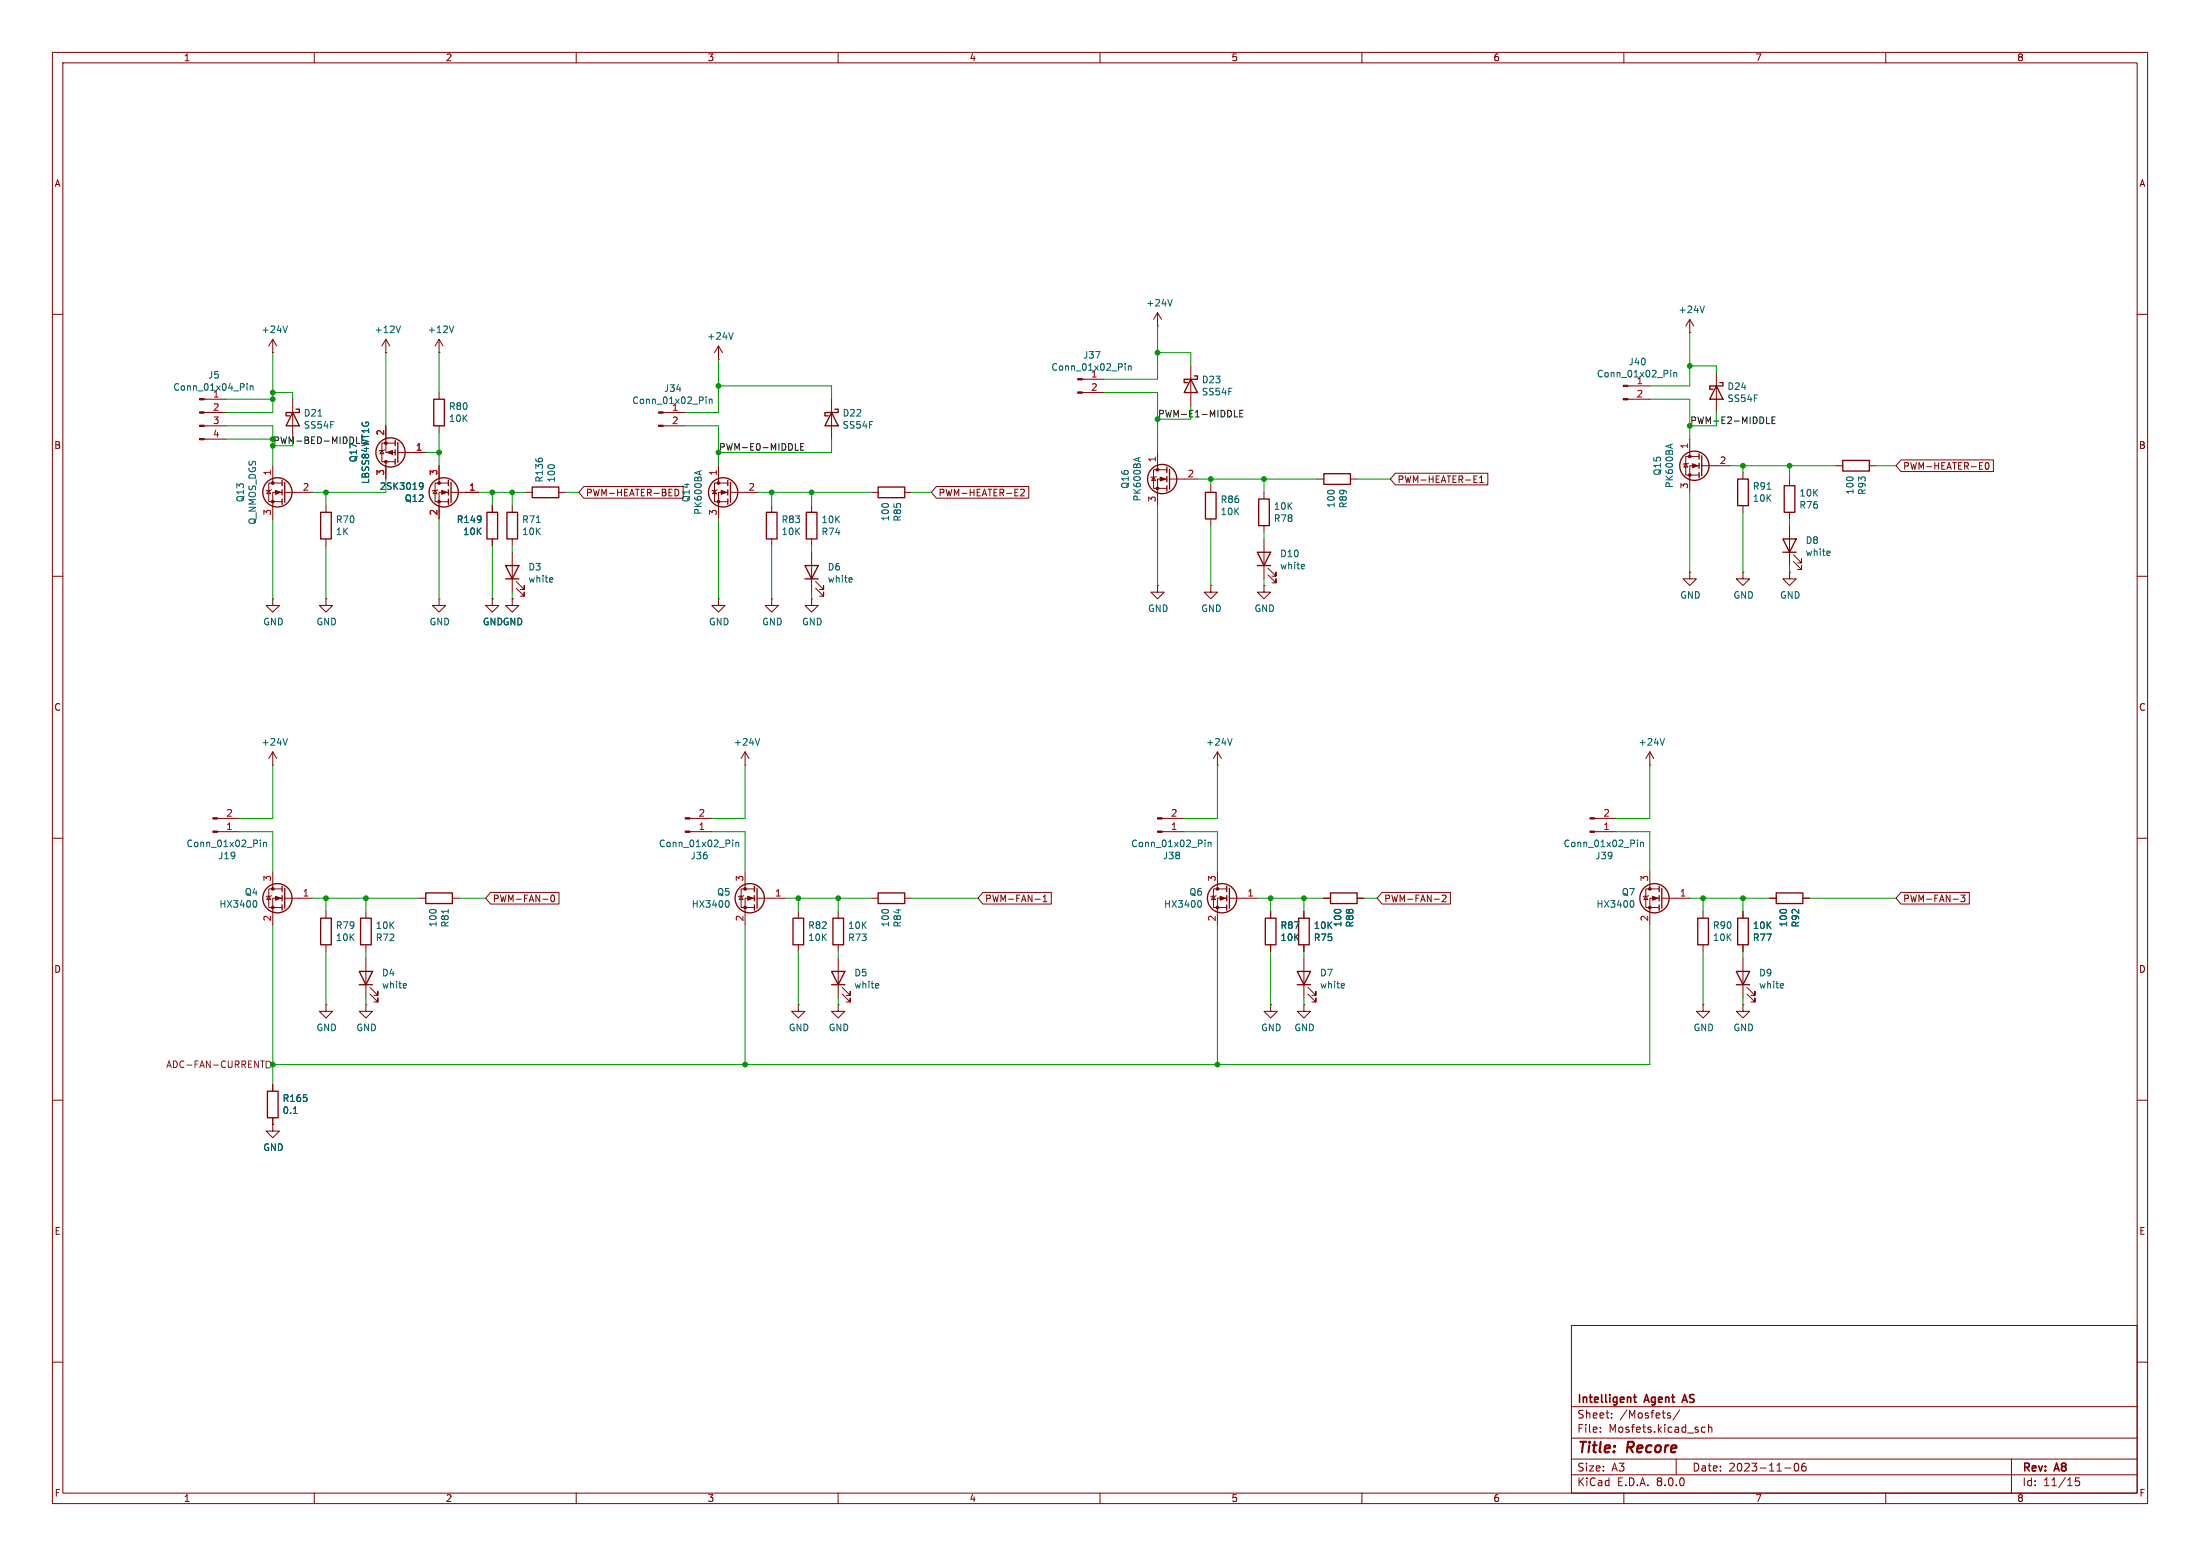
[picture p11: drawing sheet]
<svg xmlns="http://www.w3.org/2000/svg" width="420mm" height="297mm" viewBox="0 0 420 297" stroke-linecap="round" stroke-linejoin="round" font-family="sans-serif">
<g fill="none" stroke="#840000" stroke-width=".19">
<path d="M10 10h400v277h-400zM12 12h396v273h-396zM60 10v2M110 10v2M160 10v2M210 10v2M260 10v2M310 10v2M360 10v2M10 60h2M221 59.7l-.8 1.3M221 59.7v2.5"/>
<path d="M221 59.7l.7 1.3M408 60h2M39 78.7h4.2M39 76.2h4.2M52.1 67.3h.1M52.1 64.8v2.5M52.1 64.8l-.8 1.2M52.1 64.8l.7 1.2M55.9 76.2v7.6M73.7 67.3h.1M73.7 64.8l-.8 1.2M73.7 64.8v2.5"/>
<path d="M73.7 64.8l.7 1.2M83.8 67.3h.1M83.8 64.8v2.5M83.8 74.9v1.3M83.8 64.8l-.7 1.2M83.8 64.8l.8 1.2M126.6 78.7h4.2M137.2 68.6h.1M137.2 66l-.8 1.3M137.2 66v2.6M137.2 66l.7 1.3M158.7 76.2v7.6"/>
<path d="M206.6 74.9h4.2M206.6 72.4h4.2M221 62.2h.1M227.3 69.9v7.6M310.7 76.2h4.3M310.7 73.7h4.3M322.6 63.5h.1M322.6 61v2.5M322.6 61l-.8 1.2M322.6 61l.7 1.2M327.7 71.1v7.6M39 83.8h4.2"/>
<path d="M39 81.3h4.2M51.3 93.6l.4 .6h-.8zM51.8 93.5l-1 .2M52.1 88.9v3.3M53.8 94h-1.7v5.1M53.8 92.2h-2.5v3.6h2.5M54.4 94h5.3M62.2 96.5v1.3M72.9 86l.4 .6h-.8zM73.4 85.9l-1 .2M73.7 81.3v5.1h1.7M73.7 88.1v3.3"/>
<path d="M75.4 84.6h-2.5v3.5h2.5M75.9 86.4h5.4M83.1 93.6l.3 .6h-.7zM83.6 93.5l-1.1 .2M83.8 81.3v1.3M83.8 88.9v3.3M85.6 94h-1.8v5.1M85.6 92.2h-2.5v3.6h2.5M86.1 94h5.3M94 96.5v1.3M97.8 96.5v1.3M100.3 94h1.3"/>
<path d="M106.7 94h1.2M111.4 92.9h19v2.2h-19l-.9-1.1zM126.6 81.3h4.2M128.9 93.4a.64 .64 0 0 1 .7 .6 .64 .64 0 0 1-.7 .7zM136.4 93.6l.4 .6h-.8zM136.9 93.5l-1 .2M137.2 88.9v3.3M138.9 94h-1.7v5.1M138.9 92.2h-2.5v3.6h2.5M139.4 94h5.4M147.3 96.5v1.3M154.9 96.5v1.3"/>
<path d="M166.4 94h1.2M172.7 94h1.3M178.8 92.9h17.6v2.2h-17.6l-1-1.1zM194.8 93.5l.5-.1 .3 .3-.8 1h.8M220.2 91.1l.4 .6h-.8zM220.7 90.9l-1 .3M221 86.4v3.3M222.8 91.4h-1.8v5.1M222.8 89.7h-2.6v3.5h2.6M223.3 91.4h5.3M231.1 92.7v1.3M231.1 99.1v1.2"/>
<path d="M241.3 94v1.3M251.5 91.4h1.2M257.8 91.4h1.3M266.4 90.3h17.6v2.3h-17.6l-1-1.2zM281.4 92.1h.6M281.4 90.8h.6M282.5 92.1h.7M282.5 91.2l.3-.4v1.3M321.8 88.5l.4 .7h-.8zM322.3 88.4l-1 .2M322.6 83.8v3.3M324.4 88.9h-1.8v5.1"/>
<path d="M324.4 87.1h-2.6v3.6h2.6M324.9 88.9h5.3M332.7 90.2v1.2M332.7 96.5v1.3M341.6 91.4v1.3M341.6 97.8v1.3M350.5 88.9h1.3M356.9 88.9h1.2M362.9 87.8h17.7v2.2h-17.7l-1-1.1zM379.2 88.4l.1-.1a.68 .68 0 0 1 .4 .6 .68 .68 0 0 1-.4 .7 .85 .85 0 0 1-.1-1.2zM10 110h2M52.1 114.3v1.3h1.2l-1.2 1.2-1.3-1.2h1.3"/>
<path d="M52.1 114.3h.1M62.2 114.3v1.3h1.3l-1.3 1.2-1.2-1.2h1.2M62.2 114.3h.1M62.2 102.9v1.2M83.8 114.3v1.3h1.3l-1.3 1.2-1.3-1.2h1.3M83.8 114.3h.1M94 114.3v1.3h1.2l-1.2 1.2-1.3-1.2h1.3M94 114.3h.1M94 102.9v1.2M97.8 114.3v1.3h1.3l-1.3 1.2-1.3-1.2h1.3M97.8 114.3h.1M97.8 102.9v1.2"/>
<path d="M97.8 105.4v7.6M98.6 112.3l1.5 1.5v-.8v.8h-.8M98.6 111l1.5 1.5v-.7v.7h-.8M137.2 114.3v1.3h1.2l-1.2 1.2-1.3-1.2h1.3M137.2 114.3h.1M147.3 114.3v1.3h1.3l-1.3 1.2-1.3-1.2h1.3M147.3 114.3h.1M147.3 102.9v1.2M154.9 114.3v1.3h1.3l-1.3 1.2-1.2-1.2h1.2M154.9 114.3h.1M154.9 102.9v1.2M154.9 105.4v7.6"/>
<path d="M155.7 112.3l1.5 1.5v-.8v.8h-.7M155.7 111l1.5 1.5v-.7v.7h-.7M221 111.8v1.2h1.2l-1.2 1.3-1.3-1.3h1.3M221 111.8h.1M231.1 111.8v1.2h1.3l-1.3 1.3-1.2-1.3h1.2M231.1 111.8h.1M241.3 111.8v1.2h1.3l-1.3 1.3-1.3-1.3h1.3M241.3 111.8h.1M241.3 100.3v1.3M241.3 102.9v7.6M242.1 109.7l1.5 1.6v-.8v.8h-.8M242.1 108.5l1.5 1.5v-.8v.8h-.8"/>
<path d="M322.6 109.2v1.3h1.2l-1.2 1.3-1.3-1.3h1.3M322.6 109.2h.1M332.7 109.2v1.3h1.3l-1.3 1.3-1.2-1.3h1.2M332.7 109.2h.1M341.6 109.2v1.3h1.3l-1.3 1.3-1.2-1.3h1.2M341.6 109.2h.1M341.6 100.3v7.7M342.4 107.2l1.5 1.5v-.7v.7h-.7M342.4 105.9l1.5 1.5v-.7v.7h-.7M408 110h2M10 160h2M41.5 156.2h4.2"/>
<path d="M41.5 158.8h4.2M52.1 146.1h.1M52.1 143.5v2.6M52.1 143.5l-.8 1.3M52.1 143.5l.7 1.3M131.7 156.2h4.2M131.7 158.8h4.2M142.2 146.1h.1M142.2 143.5v2.6M142.2 143.5l-.7 1.3M142.2 143.5l.8 1.3M221.8 156.2h4.3"/>
<path d="M221.8 158.8h4.3M232.4 146.1h.1M232.4 143.5l-.8 1.3M232.4 143.5v2.6M232.4 143.5l.8 1.3M304.4 156.2h4.2M304.4 158.8h4.2M315 146.1h.1M315 143.5v2.6M315 143.5l-.8 1.3M315 143.5l.7 1.3M408 160h2"/>
<path d="M51.3 171.1l.4 .6h-.8zM51.8 170.9l-1 .3M52.1 166.4v3.3M53.8 171.5h-1.7v5M53.8 169.7h-2.5v3.5h2.5M54.4 171.5h5.3M62.2 174v1.3M69.8 174v1.3M80 171.5h1.3M86.4 171.5h1.2M93.7 170.3h13v2.3h-13l-1-1.1zM103.6 171.6h1"/>
<path d="M105.3 171l.1-.1a.68 .68 0 0 1 .5 .6 .68 .68 0 0 1-.5 .6l-.3-.5zM141.5 171.1l.4 .6h-.8zM142 170.9l-1 .3M142.2 166.4v3.3M144 171.5h-1.8v5M144 169.7h-2.5v3.5h2.5M144.5 171.5h5.4M152.4 174v1.3M160 174v1.3M166.4 171.5h1.2M172.7 171.5h1.3M187.6 170.3h13.1v2.3h-13.1l-.9-1.1z"/>
<path d="M197.6 171.6h1M199.1 172.1h.8M199.1 171.2l.4-.3v1.2M231.6 171.1l.4 .6h-.7zM232.2 170.9l-1.1 .3M232.4 166.4v3.3M234.2 171.5h-1.8v5M234.2 169.7h-2.6v3.5h2.6M234.7 171.5h5.3M242.6 174v1.3M248.9 174v1.3M252.7 171.5h1.3"/>
<path d="M259.1 171.5h1.2M263.8 170.3h13.1v2.3h-13.1l-.9-1.1zM273.8 171.6h1M275.3 171l.5-.1 .3 .3-.8 .9h.8M314.2 171.1l.4 .6h-.8zM314.7 170.9l-1 .3M315 166.4v3.3M316.7 171.5h-1.7v5M316.7 169.7h-2.5v3.5h2.5M317.2 171.5h5.4M325.1 174v1.3M332.7 174v1.3"/>
<path d="M337.8 171.5h1.3M344.2 171.5h1.2M362.9 170.3h13.1v2.3h-13.1l-1-1.1zM372.9 171.6h.9M374.3 170.9h.8l-.4 .4 .4 .2v.5l-.2 .1-.6-.1M62.2 191.8v1.2h1.3l-1.3 1.3-1.2-1.3h1.2M62.2 191.8h.1M62.2 180.3v1.3M69.8 191.8v1.2h1.3l-1.3 1.3-1.2-1.3h1.2M69.8 191.8h.1M69.8 180.3v1.3M69.8 182.9v7.6"/>
<path d="M70.6 189.7l1.5 1.6v-.8v.8h-.7M70.6 188.5l1.5 1.5v-.8v.8h-.7M152.4 191.8v1.2h1.3l-1.3 1.3-1.3-1.3h1.3M152.4 191.8h.1M152.4 180.3v1.3M160 191.8v1.2h1.3l-1.3 1.3-1.3-1.3h1.3M160 191.8h.1M160 180.3v1.3M160 182.9v7.6M160.8 189.7l1.5 1.6v-.8v.8h-.8M160.8 188.5l1.5 1.5v-.8v.8h-.8M242.6 191.8v1.2h1.2l-1.2 1.3-1.3-1.3h1.3"/>
<path d="M242.6 191.8h.1M242.6 180.3v1.3M248.9 191.8v1.2h1.3l-1.3 1.3-1.3-1.3h1.3M248.9 191.8h.1M248.9 180.3v1.3M248.9 182.9v7.6M249.7 189.7l1.5 1.6v-.8v.8h-.8M249.7 188.5l1.5 1.5v-.8v.8h-.8M325.1 191.8v1.2h1.3l-1.3 1.3-1.3-1.3h1.3M325.1 191.8h.1M325.1 180.3v1.3M332.7 191.8v1.2h1.3l-1.3 1.3-1.2-1.3h1.2"/>
<path d="M332.7 191.8h.1M332.7 180.3v1.3M332.7 182.9v7.6M333.5 189.7l1.5 1.6v-.8v.8h-.7M333.5 188.5l1.5 1.5v-.8v.8h-.7M10 210h2M52.1 214.6v1.3h1.2l-1.2 1.3-1.3-1.3h1.3M52.1 214.6h.1M52.1 207v1.3M52.1 213.4v1.2M408 210h2M10 260h2"/>
<path d="M300 253h108v32h-108zM408 260h2M300 278.5h108M300 274.5h108M300 268.5h108M305.5 273.2v.2M305.5 272.5v.1M307.7 270.5v.2M307.7 269.8v.1M318.4 270.1l.3 .1 .2 .2v.2l-.5 .1M318.4 269.8h.5M320 278.5v3"/>
<path d="M320.7 269.1l-1.3 1.9M324.8 273.1l.3 .3 .4-.1M325.5 272.5l-.4-.1-.3 .3M326.2 272.5l.2-.1 .3 .1 .1 .9M326.2 271.9v1.5M342.7 279.4l.2-.1a.8 .8 0 0 1 .5 .7 .8 .8 0 0 1-.5 .8 1 1 0 0 1-.2-1.4zM344.7 279.3a.59 .59 0 0 0-.8 .6v.6l.2 .2 .4 .1 .2-.2 .1-.5-.1-.2h-.5l-.3 .2M384 278.5v6.5M60 285v2M110 285v2M160 285v2M210 285v2"/>
<path d="M260 285v2M300 281.5h108M310 285v2M340.7 280.2h1.2M360 285v2M396.9 282.1h-.7v.7l.2-.1h.5l.1 .2-.1 .5-.2 .2-.5-.2"/>
</g>
<path d="M311.8 266.7h.6M312 266.2v1.3l.4 .2M321.3 267.3h.7M321.6 266.2l-.5 1.5" fill="none" stroke="#840000" stroke-width=".3"/>
<g fill="none" stroke="#840000" stroke-width=".25">
<path d="M55.9 78.7l1.2 2.6h-2.5zM56.5 78.1h.6v.6h-2.5v.7h.6M82.8 76.2h2v5.1h-2zM158.7 78.7l1.3 2.6h-2.5zM159.4 78.1h.6v.6h-2.5v.7h.6M227.3 72.4l1.3 2.5h-2.5zM228 71.8h.6v.6h-2.5v.6h.6M327.7 73.7l1.2 2.5h-2.5zM328.3 73h.6v.7h-2.5v.6h.6M53.8 91.7v1M53.8 93.5v1M53.8 95.3v1"/>
<path d="M54.4 92.1v3.8M61.2 97.8h2v5.1h-2zM75.4 84.1v1M75.4 85.9v1M75.4 87.6v1M75.9 84.5v3.8M85.6 91.7v1M85.6 93.5v1M85.6 95.3v1M86.1 92.1v3.8M93 97.8h2v5.1h-2zM96.8 97.8h2v5.1h-2z"/>
<path d="M101.6 93h5.1v2h-5.1zM138.9 91.7v1M138.9 93.5v1M138.9 95.3v1M139.4 92.1v3.8M146.3 97.8h2v5.1h-2zM153.9 97.8h2.1v5.1h-2.1zM167.6 93h5.1v2h-5.1zM222.8 89.2v1M222.8 90.9v1M222.8 92.7v1M223.3 89.5v3.8"/>
<path d="M230.1 94h2.1v5.1h-2.1zM240.3 95.3h2v5h-2zM252.7 90.4h5.1v2.1h-5.1zM324.4 86.6v1M324.4 88.4v1M324.4 90.2v1M324.9 87v3.8M331.7 91.4h2.1v5.1h-2.1zM340.6 92.7h2v5.1h-2zM351.8 87.9h5.1v2h-5.1zM96.5 108h2.6l-1.3 2.5zM96.5 110.5h2.6"/>
<path d="M153.7 108h2.5l-1.3 2.5zM153.7 110.5h2.5M240 105.4h2.6l-1.3 2.6zM240 108h2.6M340.4 102.9h2.5l-1.3 2.5zM340.4 105.4h2.5M53.8 169.2v1M53.8 170.9v1.1M53.8 172.7v1M54.4 169.5v3.9M61.2 175.3h2v5h-2zM68.8 175.3h2.1v5h-2.1z"/>
<path d="M81.3 170.4h5.1v2.1h-5.1zM144 169.2v1M144 170.9v1.1M144 172.7v1M144.5 169.5v3.9M151.4 175.3h2v5h-2zM159 175.3h2v5h-2zM167.6 170.4h5.1v2.1h-5.1zM234.2 169.2v1M234.2 170.9v1.1M234.2 172.7v1M234.7 169.5v3.9"/>
<path d="M241.6 175.3h2v5h-2zM247.9 175.3h2v5h-2zM254 170.4h5.1v2.1h-5.1zM316.7 169.2v1M316.7 170.9v1.1M316.7 172.7v1M317.2 169.5v3.9M324.1 175.3h2v5h-2zM331.7 175.3h2.1v5h-2.1zM339.1 170.4h5.1v2.1h-5.1zM68.6 185.4h2.5l-1.3 2.6zM68.6 188h2.5"/>
<path d="M158.7 185.4h2.6l-1.3 2.6zM158.7 188h2.6M247.6 185.4h2.6l-1.3 2.6zM247.6 188h2.6M331.5 185.4h2.5l-1.3 2.6zM331.5 188h2.5M51.1 208.3h2v5.1h-2z"/>
<circle cx="53" cy="94" r="2.79"/>
<circle cx="74.5" cy="86.4" r="2.79"/>
<circle cx="84.7" cy="94" r="2.79"/>
<circle cx="138" cy="94" r="2.79"/>
<circle cx="221.9" cy="91.4" r="2.79"/>
<circle cx="323.5" cy="88.9" r="2.79"/>
<circle cx="53" cy="171.4" r="2.79"/>
<circle cx="143.1" cy="171.4" r="2.79"/>
<circle cx="233.3" cy="171.4" r="2.79"/>
<circle cx="315.8" cy="171.4" r="2.79"/>
</g>
<g fill="none" stroke="#006464" stroke-width=".19">
<path d="M223.8 57.1l-.4 1.3M325.4 58.4l-.4 1.3M47.2 73.2v.1M47.2 73.6v.9M47.8 73.6v.9M47.8 73.8l.1-.2 .4 .1v.8M54.9 62.2l-.5 1.3M60.7 79.4h.7M76.5 62.2l-.5 1.3M86.6 62.2l-.4 1.3M134.8 75.8v.1M134.8 76.2v.8"/>
<path d="M135.4 76.2v.8M135.4 76.3l.2-.1h.3v.8M140 63.5l-.5 1.3M214.8 69.4v.1M214.8 69.8v.9M215.4 69.8v.9M215.4 70l.2-.2 .3 .1 .1 .8M318.9 70.7v.1M318.9 71.1v.9M319.5 71.1v.9M319.5 71.2l.2-.1 .3 .1 .1 .8M80.2 92.2l.3-.1 .3 .3a.84 .84 0 0 1-.4 1h-.2"/>
<path d="M80.8 92.7l-.3 .2h-.3M102.4 99.7h.7M133.5 90v.6M133.9 89.8l-1.3 .5M217.3 87.4v.6M217.7 87.3l-1.3 .4M318.9 84.9v.6M319.3 84.8l-1.3 .4M337.4 93.4h.7M105.3 110.3l.2 .3-.6 .1M105.5 111.1h-.2M162.5 110.3l.2 .3-.6 .1"/>
<path d="M162.6 111.1h-.1M248.9 107.7l.1 .3-.6 .2M249 108.5l-.1 .1M349.2 105.2l.2 .3-.6 .1M349.3 106h-.1M54.9 141l-.5 1.2M145 141l-.4 1.2M235.2 141l-.4 1.2M317.8 141l-.5 1.2M48.7 171.9a.79 .79 0 0 1 0 1.3M49.7 160.3v.2M49.7 160.8v.8"/>
<path d="M50.3 160.9l.2-.1h.3l.1 .8M50.3 160.8v.8M85.6 173.6v.7M138.9 171.9a.79 .79 0 0 1 0 1.3M139.9 160.3v.2M139.9 160.8v.8M140.5 160.9l.2-.1h.3v.8M140.5 160.8v.8M229.1 171.9a.79 .79 0 0 1 0 1.3M230 160.3v.2M230 160.8v.8M230.6 160.8v.8"/>
<path d="M230.6 160.9l.2-.1h.3l.1 .8M311.6 171.9a.79 .79 0 0 1 0 1.3M312.6 160.3v.2M312.6 160.8v.8M313.2 160.9l.2-.1h.3v.8M313.2 160.8v.8M77.4 187.7l.2 .3-.6 .2M77.5 188.5l-.1 .1M167.6 187.7l.2 .3-.6 .2M167.7 188.5l-.1 .1M256.5 187.7l.2 .3-.6 .2M256.6 188.5l-.1 .1"/>
<path d="M340.3 187.7l.2 .3-.6 .2M340.4 188.5l-.1 .1M56 212.5h.7"/>
</g>
<g fill="#840000" stroke="#840000" stroke-width=".19">
<path d="M38.1 83.7h.9v.2h-.9z"/>
<path d="M38.1 81.2h.9v.2h-.9z"/>
<path d="M38.1 78.6h.9v.3h-.9z"/>
<path d="M38.1 76.1h.9v.2h-.9z"/>
<path d="M84.3 93.6l1 .4-1 .4z"/>
<path d="M52.6 93.6l1 .4-1 .4z"/>
<path d="M221 156.1h.8v.2h-.8z"/>
<path d="M221 158.6h.8v.3h-.8z"/>
<path d="M125.7 81.2h.9v.2h-.9z"/>
<path d="M125.7 78.6h.9v.3h-.9z"/>
<path d="M309.9 76.1h.8v.2h-.8z"/>
<path d="M309.9 73.5h.8v.3h-.8z"/>
<path d="M323.1 88.5l1 .4-1 .4z"/>
<path d="M232.9 171.1l1 .4-1 .3z"/>
<path d="M73.9 86.4l1-.4v.7z"/>
<path d="M205.7 74.8h.9v.3h-.9z"/>
<path d="M205.7 72.3h.9v.2h-.9z"/>
<path d="M221.5 91.1l1 .3-1 .4z"/>
<path d="M40.6 156.1h.9v.2h-.9z"/>
<path d="M40.6 158.6h.9v.3h-.9z"/>
<path d="M303.5 156.1h.9v.2h-.9z"/>
<path d="M303.5 158.6h.9v.3h-.9z"/>
<path d="M315.5 171.1l1 .4-1 .3z"/>
<path d="M130.8 156.1h.9v.2h-.9z"/>
<path d="M130.8 158.6h.9v.3h-.9z"/>
<path d="M52.6 171.1l1 .4-1 .3z"/>
<path d="M142.7 171.1l1.1 .4-1.1 .3z"/>
<path d="M137.7 93.6l1 .4-1 .4z"/>
<circle cx="83.8" cy="95.8" r=".25"/>
<circle cx="83.8" cy="92.2" r=".25"/>
<circle cx="52.1" cy="95.8" r=".25"/>
<circle cx="52.1" cy="92.2" r=".25"/>
<circle cx="322.6" cy="90.7" r=".25"/>
<circle cx="322.6" cy="87.1" r=".25"/>
<circle cx="232.4" cy="173.2" r=".25"/>
<circle cx="232.4" cy="169.7" r=".25"/>
<circle cx="73.7" cy="84.6" r=".25"/>
<circle cx="73.7" cy="88.1" r=".25"/>
<circle cx="221" cy="93.2" r=".25"/>
<circle cx="221" cy="89.7" r=".25"/>
<circle cx="315" cy="173.2" r=".25"/>
<circle cx="315" cy="169.7" r=".25"/>
<circle cx="52.1" cy="173.2" r=".25"/>
<circle cx="52.1" cy="169.7" r=".25"/>
<circle cx="142.2" cy="173.2" r=".25"/>
<circle cx="142.2" cy="169.7" r=".25"/>
<circle cx="137.2" cy="95.8" r=".25"/>
<circle cx="137.2" cy="92.2" r=".25"/>
</g>
<path d="M48.6 202.5l.7 1.3v-1.3M49.8 202.5h.7M50.1 202.5v1.3M50.8 202.6h.6l.7 .6-.7 .6h-.6z" fill="none" stroke="#725600" stroke-width=".19"/>
<path d="M235.7 79.6h.6M236.7 78.9h.4M237.3 78.3h-.6v1.3h.6M338.9 79.6h-.6v1.3h.6M151.8 85.9h.6M152.9 85.3h.4M153.5 84.7h-.6v1.2h.6M337.3 80.9h.6M338.3 80.2h.4" fill="none" stroke="#0f0f0f" stroke-width=".19"/>
<g fill="none" stroke="#009600" stroke-width=".19">
<path d="M43.2 76.2h8.9M52.1 67.3v11.4h-8.9M52.1 74.9h3.8v1.3M73.7 67.3v14M83.8 67.3v7.6M137.2 68.6v10.1h-6.4M137.2 73.7h21.5v2.5M210.8 74.9h10.2v11.5M221 62.2v10.2h-10.2M221 67.3h6.3v2.6M227.3 77.5v2.5h-6.3M315 76.2h7.6v7.6"/>
<path d="M322.6 63.5v10.2h-7.6M322.6 69.9h5.1v1.2M327.7 78.7v2.6h-5.1M43.2 81.3h8.9v2.5h-8.9M52.1 99.1v15.2M55.9 85.1h-3.8v3.8M62.2 94v2.5M73.7 91.4v2.6h-14M81.3 86.4h2.5M83.8 82.6v6.3M83.8 99.1v15.2M91.4 94h8.9"/>
<path d="M94 94v2.5M97.8 94v2.5M107.9 94h2.6M130.8 81.3h6.4v7.6M137.2 99.1v15.2M144.8 94h21.6M147.3 94v2.5M154.9 94v2.5M158.7 83.8v2.6h-21.5M174 94h3.8M221 96.5v15.3M228.6 91.4h22.9"/>
<path d="M231.1 91.4v1.3M241.3 91.4v2.6M259.1 91.4h6.3M322.6 94v15.2M330.2 88.9h20.3M332.7 88.9v1.3M332.7 97.8v11.4M341.6 88.9v2.5M341.6 99.1v1.2M358.1 88.9h3.8M62.2 104.1v10.2M94 104.1v10.2"/>
<path d="M97.8 104.1v1.3M97.8 113v1.3M147.3 104.1v10.2M154.9 104.1v1.3M154.9 113v1.3M231.1 100.3v11.5M241.3 101.6v1.3M241.3 110.5v1.3M341.6 108v1.2M45.7 158.8h6.4v7.6M52.1 146.1v10.1h-6.4M135.9 158.8h6.3v7.6"/>
<path d="M142.2 146.1v10.1h-6.3M226.1 158.8h6.3v7.6M232.4 146.1v10.1h-6.3M308.6 158.8h6.4v7.6M315 146.1v10.1h-6.4M52.1 176.5v30.5M59.7 171.5h20.3M62.2 171.5v2.5M69.8 171.5v2.5M87.6 171.5h5.1M142.2 176.5v26.7M149.9 171.5h16.5"/>
<path d="M152.4 171.5v2.5M160 171.5v2.5M174 171.5h12.7M232.4 176.5v26.7M240 171.5h12.7M242.6 171.5v2.5M248.9 171.5v2.5M260.3 171.5h2.6M315 176.5v26.7h-262.9M322.6 171.5h15.2M325.1 171.5v2.5M332.7 171.5v2.5"/>
<path d="M345.4 171.5h16.5M62.2 181.6v10.2M69.8 181.6v1.3M69.8 190.5v1.3M152.4 181.6v10.2M160 181.6v1.3M160 190.5v1.3M242.6 181.6v10.2M248.9 181.6v1.3M248.9 190.5v1.3M325.1 181.6v10.2M332.7 181.6v1.3"/>
<path d="M332.7 190.5v1.3"/>
</g>
<g fill="#009600" stroke="#009600" stroke-width=".19">
<circle cx="332.7" cy="171.5" r=".46"/>
<circle cx="322.6" cy="81.3" r=".46"/>
<circle cx="325.1" cy="171.5" r=".46"/>
<circle cx="232.4" cy="203.2" r=".46"/>
<circle cx="152.4" cy="171.5" r=".46"/>
<circle cx="160" cy="171.5" r=".46"/>
<circle cx="248.9" cy="171.5" r=".46"/>
<circle cx="242.6" cy="171.5" r=".46"/>
<circle cx="241.3" cy="91.4" r=".46"/>
<circle cx="231.1" cy="91.4" r=".46"/>
<circle cx="221" cy="80" r=".46"/>
<circle cx="221" cy="67.3" r=".46"/>
<circle cx="322.6" cy="69.9" r=".46"/>
<circle cx="332.7" cy="88.9" r=".46"/>
<circle cx="341.6" cy="88.9" r=".46"/>
<circle cx="52.1" cy="203.2" r=".46"/>
<circle cx="142.2" cy="203.2" r=".46"/>
<circle cx="69.8" cy="171.5" r=".46"/>
<circle cx="62.2" cy="171.5" r=".46"/>
<circle cx="137.2" cy="86.4" r=".46"/>
<circle cx="83.8" cy="86.4" r=".46"/>
<circle cx="137.2" cy="73.7" r=".46"/>
<circle cx="94" cy="94" r=".46"/>
<circle cx="97.8" cy="94" r=".46"/>
<circle cx="62.2" cy="94" r=".46"/>
<circle cx="52.1" cy="85.1" r=".46"/>
<circle cx="52.1" cy="76.2" r=".46"/>
<circle cx="52.1" cy="74.9" r=".46"/>
<circle cx="147.3" cy="94" r=".46"/>
<circle cx="154.9" cy="94" r=".46"/>
</g>
<g font-size="2.8" fill="#840000">
<text x="301" y="277.9">Title:</text>
<text x="310.6" y="277.9">Recore</text>
</g>
<g font-size="2.1" fill="#840000">
<text x="301" y="268.2">Intelligent</text>
<text x="314.1" y="268.2">Agent</text>
<text x="322" y="268.2">AS</text>
<text x="301" y="273.7">File:</text>
<text x="301" y="271">Sheet:</text>
<text x="307.1" y="273.7">Mosfets.kicad_sch</text>
<text x="309.2" y="271">/Mosfets/</text>
<text x="301" y="281.1">Size:</text>
<text x="307.6" y="281.1">A3</text>
<text x="323" y="281.1">Date:</text>
<text x="330" y="281.1">2023-11-06</text>
<text x="386" y="281.3">Rev:</text>
<text x="392.4" y="281.3">A8</text>
<text x="301" y="283.9">KiCad</text>
<text x="308.7" y="283.9">E.D.A.</text>
<text x="316.3" y="283.9">8.0.0</text>
<text x="386" y="283.9">Id:</text>
<text x="390.1" y="283.9">11/15</text>
</g>
<g font-size="1.8" fill="#840000">
<text x="35" y="11.9">1</text>
<text x="85" y="11.9">2</text>
<text x="135" y="11.9">3</text>
<text x="185" y="11.9">4</text>
<text x="235" y="11.9">5</text>
<text x="285" y="11.9">6</text>
<text x="335" y="11.9">7</text>
<text x="385" y="11.9">8</text>
<text x="10.3" y="35.9">A</text>
<text x="408.3" y="35.9">A</text>
<text x="10.3" y="85.9">B</text>
<text x="363.2" y="89.9">PWM-HEATER-E0</text>
<text x="408.2" y="85.9">B</text>
<text x="111.8" y="94.9">PWM-HEATER-BED</text>
<text x="179.1" y="94.9">PWM-HEATER-E2</text>
<text x="266.7" y="92.4">PWM-HEATER-E1</text>
<text x="10.3" y="135.9">C</text>
<text x="408.2" y="135.9">C</text>
<text x="94" y="172.4">PWM-FAN-0</text>
<text x="188" y="172.4">PWM-FAN-1</text>
<text x="264.2" y="172.4">PWM-FAN-2</text>
<text x="363.2" y="172.4">PWM-FAN-3</text>
<text x="10.3" y="185.9">D</text>
<text x="408.2" y="185.9">D</text>
<text x="10.3" y="235.9">E</text>
<text x="408.3" y="235.9">E</text>
<text x="10.3" y="285.9">F</text>
<text x="35" y="286.9">1</text>
<text x="85" y="286.9">2</text>
<text x="135" y="286.9">3</text>
<text x="185" y="286.9">4</text>
<text x="235" y="286.9">5</text>
<text x="285" y="286.9">6</text>
<text x="335" y="286.9">7</text>
<text x="385" y="286.9">8</text>
<text x="408.3" y="285.9">F</text>
</g>
<g font-size="1.8" fill="#006464">
<text x="218.7" y="58.7">+24V</text>
<text x="320.3" y="60">+24V</text>
<text x="49.8" y="63.8">+24V</text>
<text x="71.4" y="63.8">+12V</text>
<text x="81.6" y="63.8">+12V</text>
<text x="134.9" y="65">+24V</text>
<text x="200.6" y="71">Conn_01x02_Pin</text>
<text x="206.7" y="68.7">J37</text>
<text x="310.8" y="69.9">J40</text>
<text x="33" y="74.8">Conn_01x04_Pin</text>
<text x="39.7" y="72.5">J5</text>
<text x="40.6" y="75.9">1</text>
<text x="120.6" y="77.3">Conn_01x02_Pin</text>
<text x="126.7" y="75">J34</text>
<text x="208.2" y="72.1">1</text>
<text x="229.3" y="73.4">D23</text>
<text x="229.3" y="75.7">SS54F</text>
<text x="304.8" y="72.2">Conn_01x02_Pin</text>
<text x="312.3" y="73.4">1</text>
<text x="329.7" y="74.6">D24</text>
<text x="329.7" y="76.9">SS54F</text>
<text x="57.9" y="79.7">D21</text>
<text x="57.9" y="82">SS54F</text>
<text x="85.6" y="78.4">R80</text>
<text x="85.6" y="80.7">10K</text>
<text x="128.2" y="78.5">1</text>
<text x="160.8" y="79.7">D22</text>
<text x="160.8" y="82">SS54F</text>
<text x="68.4" y="88.3" transform="rotate(-90 68.4 88.3)">Q17</text>
<text x="46.8" y="96" transform="rotate(-90 46.8 96)">Q13</text>
<text x="70.7" y="92.5" transform="rotate(-90 70.7 92.5)">LBSS84WT1G</text>
<text x="72.4" y="93.7">2SK3019</text>
<text x="103.8" y="92.2" transform="rotate(-90 103.8 92.2)">R136</text>
<text x="106.1" y="92.2" transform="rotate(-90 106.1 92.2)">100</text>
<text x="131.9" y="96" transform="rotate(-90 131.9 96)">Q14</text>
<text x="215.7" y="93.4" transform="rotate(-90 215.7 93.4)">Q16</text>
<text x="218" y="95.8" transform="rotate(-90 218 95.8)">PK600BA</text>
<text x="317.3" y="90.9" transform="rotate(-90 317.3 90.9)">Q15</text>
<text x="319.6" y="93.3" transform="rotate(-90 319.6 93.3)">PK600BA</text>
<text x="334.5" y="93.7">R91</text>
<text x="334.5" y="96">10K</text>
<text x="343.4" y="95">10K</text>
<text x="354.1" y="94.5" transform="rotate(-90 354.1 94.5)">100</text>
<text x="356.4" y="94.6" transform="rotate(-90 356.4 94.6)">R93</text>
<text x="49.1" y="100.2" transform="rotate(-90 49.1 100.2)">Q_NMOS_DGS</text>
<text x="64" y="100">R70</text>
<text x="77.2" y="96">Q12</text>
<text x="87.1" y="100">R149</text>
<text x="99.6" y="100">R71</text>
<text x="134.2" y="98.3" transform="rotate(-90 134.2 98.3)">PK600BA</text>
<text x="149.1" y="100">R83</text>
<text x="156.7" y="100.1">10K</text>
<text x="169.9" y="99.6" transform="rotate(-90 169.9 99.6)">100</text>
<text x="172.2" y="99.7" transform="rotate(-90 172.2 99.7)">R85</text>
<text x="232.9" y="96.2">R86</text>
<text x="232.9" y="98.5">10K</text>
<text x="243.1" y="99.8">R78</text>
<text x="243.1" y="97.5">10K</text>
<text x="255" y="97.1" transform="rotate(-90 255 97.1)">100</text>
<text x="257.3" y="97.1" transform="rotate(-90 257.3 97.1)">R89</text>
<text x="343.4" y="97.3">R76</text>
<text x="64" y="102.3">1K</text>
<text x="88.3" y="102.3">10K</text>
<text x="99.6" y="102.3">10K</text>
<text x="149.1" y="102.3">10K</text>
<text x="156.7" y="102.4">R74</text>
<text x="244.3" y="106.6">D10</text>
<text x="344.6" y="104">D8</text>
<text x="344.6" y="106.3">white</text>
<text x="100.8" y="109.1">D3</text>
<text x="100.8" y="111.4">white</text>
<text x="157.9" y="109.1">D6</text>
<text x="157.9" y="111.4">white</text>
<text x="244.3" y="108.9">white</text>
<text x="50.2" y="119.6">GND</text>
<text x="60.3" y="119.6">GND</text>
<text x="81.9" y="119.6">GND</text>
<text x="92.1" y="119.6">GNDGND</text>
<text x="135.3" y="119.6">GND</text>
<text x="145.4" y="119.6">GND</text>
<text x="153" y="119.6">GND</text>
<text x="219.1" y="117">GND</text>
<text x="229.2" y="117">GND</text>
<text x="239.4" y="117">GND</text>
<text x="320.7" y="114.5">GND</text>
<text x="330.8" y="114.5">GND</text>
<text x="339.7" y="114.5">GND</text>
<text x="49.8" y="142.5">+24V</text>
<text x="140" y="142.5">+24V</text>
<text x="230.1" y="142.5">+24V</text>
<text x="312.7" y="142.5">+24V</text>
<text x="35.5" y="161.9">Conn_01x02_Pin</text>
<text x="125.7" y="161.9">Conn_01x02_Pin</text>
<text x="215.9" y="161.9">Conn_01x02_Pin</text>
<text x="298.4" y="161.9">Conn_01x02_Pin</text>
<text x="41.6" y="164.2">J19</text>
<text x="131.8" y="164.2">J36</text>
<text x="221.9" y="164.2">J38</text>
<text x="304.5" y="164.2">J39</text>
<text x="41.8" y="173.5">HX3400</text>
<text x="46.6" y="171.1">Q4</text>
<text x="132" y="173.5">HX3400</text>
<text x="136.8" y="171.1">Q5</text>
<text x="222.1" y="173.5">HX3400</text>
<text x="227" y="171.1">Q6</text>
<text x="304.7" y="173.5">HX3400</text>
<text x="309.5" y="171.1">Q7</text>
<text x="64" y="177.5">R79</text>
<text x="64" y="179.8">10K</text>
<text x="71.6" y="179.8">R72</text>
<text x="71.6" y="177.5">10K</text>
<text x="83.5" y="177.1" transform="rotate(-90 83.5 177.1)">100</text>
<text x="85.9" y="177.1" transform="rotate(-90 85.9 177.1)">R81</text>
<text x="154.2" y="177.5">R82</text>
<text x="154.2" y="179.8">10K</text>
<text x="161.8" y="179.8">R73</text>
<text x="161.8" y="177.5">10K</text>
<text x="169.9" y="177.1" transform="rotate(-90 169.9 177.1)">100</text>
<text x="172.2" y="177.1" transform="rotate(-90 172.2 177.1)">R84</text>
<text x="244.4" y="177.5">R87</text>
<text x="244.4" y="179.8">10K</text>
<text x="250.7" y="179.8">R75</text>
<text x="250.7" y="177.5">10K</text>
<text x="256.3" y="177.1" transform="rotate(-90 256.3 177.1)">100</text>
<text x="258.6" y="177.1" transform="rotate(-90 258.6 177.1)">R88</text>
<text x="326.9" y="177.5">R90</text>
<text x="326.9" y="179.8">10K</text>
<text x="334.5" y="179.8">R77</text>
<text x="334.5" y="177.5">10K</text>
<text x="341.4" y="177.1" transform="rotate(-90 341.4 177.1)">100</text>
<text x="343.7" y="177.1" transform="rotate(-90 343.7 177.1)">R92</text>
<text x="72.8" y="186.6">D4</text>
<text x="72.8" y="188.9">white</text>
<text x="163" y="186.6">D5</text>
<text x="163" y="188.9">white</text>
<text x="251.9" y="186.6">D7</text>
<text x="251.9" y="188.9">white</text>
<text x="335.7" y="186.6">D9</text>
<text x="335.7" y="188.9">white</text>
<text x="60.3" y="197">GND</text>
<text x="67.9" y="197">GND</text>
<text x="150.5" y="197">GND</text>
<text x="158.1" y="197">GND</text>
<text x="240.7" y="197">GND</text>
<text x="247" y="197">GND</text>
<text x="323.2" y="197">GND</text>
<text x="330.8" y="197">GND</text>
<text x="53.9" y="210.5">R165</text>
<text x="53.9" y="212.8">0.1</text>
<text x="50.2" y="219.9">GND</text>
</g>
<g font-size="1.8" fill="#a90000">
<text x="208.2" y="74.7">2</text>
<text x="312.3" y="75.9">2</text>
<text x="40.6" y="78.5">2</text>
<text x="40.6" y="81">3</text>
<text x="40.6" y="83.6">4</text>
<text x="73.4" y="83.3" transform="rotate(-90 73.4 83.3)">2</text>
<text x="128.2" y="81">2</text>
<text x="79.3" y="86.1">1</text>
<text x="220.7" y="88.3" transform="rotate(-90 220.7 88.3)">1</text>
<text x="322.3" y="85.8" transform="rotate(-90 322.3 85.8)">1</text>
<text x="328.2" y="88.6">2</text>
<text x="51.8" y="90.9" transform="rotate(-90 51.8 90.9)">1</text>
<text x="57.7" y="93.7">2</text>
<text x="73.4" y="90.9" transform="rotate(-90 73.4 90.9)">3</text>
<text x="83.6" y="90.9" transform="rotate(-90 83.6 90.9)">3</text>
<text x="89.5" y="93.7">1</text>
<text x="136.9" y="90.9" transform="rotate(-90 136.9 90.9)">1</text>
<text x="142.8" y="93.7">2</text>
<text x="220.7" y="96" transform="rotate(-90 220.7 96)">3</text>
<text x="226.6" y="91.2">2</text>
<text x="322.3" y="93.4" transform="rotate(-90 322.3 93.4)">3</text>
<text x="51.8" y="98.5" transform="rotate(-90 51.8 98.5)">3</text>
<text x="83.6" y="98.5" transform="rotate(-90 83.6 98.5)">2</text>
<text x="136.9" y="98.5" transform="rotate(-90 136.9 98.5)">3</text>
<text x="43.1" y="156">2</text>
<text x="133.3" y="156">2</text>
<text x="223.4" y="156">2</text>
<text x="306" y="156">2</text>
<text x="43.1" y="158.5">1</text>
<text x="133.3" y="158.5">1</text>
<text x="223.4" y="158.5">1</text>
<text x="306" y="158.5">1</text>
<text x="51.8" y="168.3" transform="rotate(-90 51.8 168.3)">3</text>
<text x="57.7" y="171.2">1</text>
<text x="142" y="168.3" transform="rotate(-90 142 168.3)">3</text>
<text x="147.9" y="171.2">1</text>
<text x="232.2" y="168.3" transform="rotate(-90 232.2 168.3)">3</text>
<text x="238.1" y="171.2">1</text>
<text x="314.7" y="168.3" transform="rotate(-90 314.7 168.3)">3</text>
<text x="320.6" y="171.2">1</text>
<text x="51.8" y="176" transform="rotate(-90 51.8 176)">2</text>
<text x="142" y="176" transform="rotate(-90 142 176)">2</text>
<text x="232.2" y="176" transform="rotate(-90 232.2 176)">2</text>
<text x="314.7" y="176" transform="rotate(-90 314.7 176)">2</text>
</g>
<g font-size="1.8" fill="#0f0f0f">
<text x="221" y="79.7">PWM-E1-MIDDLE</text>
<text x="322.6" y="81">PWM-E2-MIDDLE</text>
<text x="137.2" y="86.1">PWM-E0-MIDDLE</text>
</g>
<text font-size="1.8" fill="#009600" x="52.1" y="84.8">PWM-BED-MIDDLE</text>
<text font-size="1.8" fill="#725600" x="31.6" y="204.1">ADC-FAN-CURRENT</text>
</svg>
